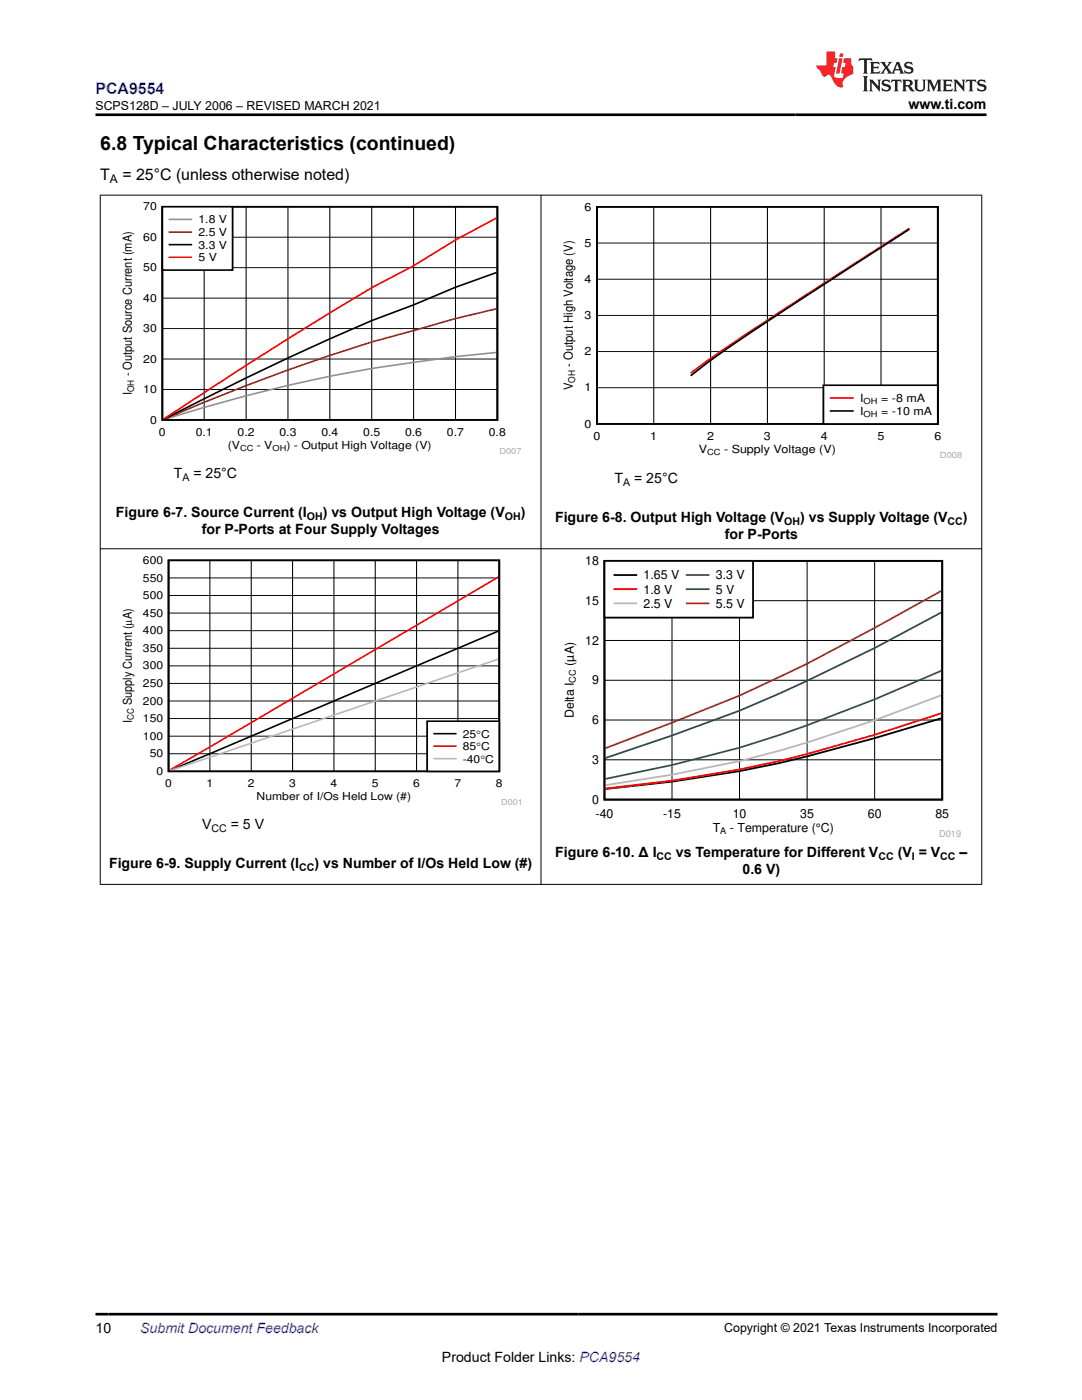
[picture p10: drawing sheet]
<svg xmlns="http://www.w3.org/2000/svg" width="216mm" height="279mm" viewBox="0 0 216 279" stroke-linecap="round" stroke-linejoin="round" font-family="sans-serif">
<path d="M32.4 41.3h66.8v42.5h-66.8zM99.1 54.4l-8.2 2.9-8.4 3.5-8.3 3.2a594.1 594.1 0 0 0-41.5 19.6" fill="none" stroke="#000" stroke-width=".34"/>
<g fill="none" stroke="#000" stroke-width=".2">
<path d="M32.4 59.5h66.8M32.4 53.4h66.8M32.4 47.3h66.8M40.7 41.3v42.5M49.1 41.3v42.5M57.5 41.3v42.5M65.8 41.3v42.5M74.2 41.3v42.5M82.5 41.3v42.5M90.9 41.3v42.5M32.4 77.7h66.8M32.4 71.7h66.8"/>
<path d="M32.4 65.6h66.8"/>
</g>
<path d="M99.1 70.3a298.8 298.8 0 0 0-66.2 13.3" fill="none" stroke="#919191" stroke-width=".34"/>
<path d="M99.1 61.6l-8.2 2-8.4 2.4a324.5 324.5 0 0 0-41.8 14.3l-7.9 3.3" fill="none" stroke="#983200" stroke-width=".34"/>
<path d="M99.1 43.5l-8.2 4.4-8.4 5.1-8.3 4.4a947.8 947.8 0 0 0-41.6 26.2" fill="none" stroke="#f00" stroke-width=".34"/>
<path d="M32.4 41.3h14v12.6h-14z" fill-rule="evenodd" fill="#fff"/>
<path d="M32.4 41.3h14v12.6h-14zM33.8 48.8h4.4" fill="none" stroke="#000" stroke-width=".34"/>
<path d="M33.8 43.8h4.4" fill="none" stroke="#919191" stroke-width=".34"/>
<path d="M33.8 46.3h4.4" fill="none" stroke="#983200" stroke-width=".34"/>
<path d="M33.8 51.3h4.4" fill="none" stroke="#f00" stroke-width=".34"/>
<path d="M119.1 41.3h68v43.3h-68zM181.5 45.7l-31.8 20.7a166.5 166.5 0 0 0-11.9 8.6" fill="none" stroke="#000" stroke-width=".35"/>
<path d="M119.1 55.7h68M119.1 48.5h68M130.4 41.3v43.3M141.8 41.3v43.3M153.1 41.3v43.3M164.5 41.3v43.3M175.8 41.3v43.3M119.1 77.4h68M119.1 70.2h68M119.1 62.9h68" fill="none" stroke="#000" stroke-width=".2"/>
<path d="M181.5 45.6l-11.4 7.3a589.6 589.6 0 0 0-32.3 21.6" fill="none" stroke="#f00" stroke-width=".35"/>
<path d="M164.3 76.9h22.8v7.7h-22.8z" fill-rule="evenodd" fill="#fff"/>
<path d="M164.3 76.9h22.8v7.7h-22.8zM165.8 82h4.4" fill="none" stroke="#000" stroke-width=".35"/>
<path d="M165.8 79.4h4.4" fill="none" stroke="#f00" stroke-width=".35"/>
<path d="M33.6 111.8h66v42.1h-66zM99.4 125.9l-65.6 27.9" fill="none" stroke="#000" stroke-width=".34"/>
<g fill="none" stroke="#000" stroke-width=".2">
<path d="M33.6 118.8h66M33.6 115.3h66M41.9 111.8v42.1M50.1 111.8v42.1M58.4 111.8v42.1M66.6 111.8v42.1M74.9 111.8v42.1M83.1 111.8v42.1M91.4 111.8v42.1M33.6 139.9h66M33.6 136.4h66M33.6 132.9h66"/>
<path d="M33.6 129.4h66M33.6 125.9h66M33.6 122.4h66M33.6 150.4h66M33.6 146.9h66M33.6 143.4h66"/>
</g>
<path d="M99.4 115.2l-65.6 38.5" fill="none" stroke="#f00" stroke-width=".34"/>
<path d="M99.4 131.5l-65.4 22.3" fill="none" stroke="#b8b8b8" stroke-width=".34"/>
<path d="M85.2 143.9h14.4v10h-14.4z" fill-rule="evenodd" fill="#fff"/>
<path d="M85.2 143.9h14.4v10h-14.4zM86.6 146.4h4.3" fill="none" stroke="#000" stroke-width=".34"/>
<path d="M86.6 148.9h4.3" fill="none" stroke="#f00" stroke-width=".34"/>
<path d="M86.6 151.4h4.3" fill="none" stroke="#b8b8b8" stroke-width=".34"/>
<path d="M112.1 110.9h79.7v56.3h-79.7z" fill-rule="evenodd" fill="#fff"/>
<path d="M120.6 111.9h67.4v47.7h-67.4zM187.8 143.4l-13.3 3.9a254.2 254.2 0 0 1-53.7 10.2" fill="none" stroke="#000" stroke-width=".36"/>
<path d="M120.6 119.9h67.4M134.1 111.9v47.7M147.6 111.9v47.7M161.1 111.9v47.7M174.5 111.9v47.7M120.6 135.8h67.4M120.6 127.8h67.4M120.6 151.6h67.4M120.6 143.7h67.4" fill="none" stroke="#000" stroke-width=".2"/>
<path d="M187.8 142.3a278.8 278.8 0 0 1-53.7 13.5l-13.3 1.6" fill="none" stroke="#f00" stroke-width=".36"/>
<path d="M187.8 138.8a307.1 307.1 0 0 1-40.2 13.1l-13.5 2.7-13.3 2.1" fill="none" stroke="#b8b8b8" stroke-width=".36"/>
<path d="M187.8 133.9a326.9 326.9 0 0 1-40.2 15.3l-13.5 3.5-13.3 2.8" fill="none" stroke="#295c75" stroke-width=".36"/>
<path d="M187.8 122.2a334.9 334.9 0 0 1-67 29.1" fill="none" stroke="#286b48" stroke-width=".36"/>
<path d="M187.8 117.9l-13.3 7.4a303.1 303.1 0 0 1-40.4 18.9l-13.3 5.1" fill="none" stroke="#9d3939" stroke-width=".36"/>
<path d="M120.6 111.9h29.7v11.4h-29.7z" fill-rule="evenodd" fill="#fff"/>
<path d="M120.6 111.9h29.7v11.4h-29.7zM122.6 114.8h4.4" fill="none" stroke="#000" stroke-width=".36"/>
<path d="M122.6 117.6h4.4" fill="none" stroke="#f00" stroke-width=".36"/>
<path d="M122.6 120.4h4.4" fill="none" stroke="#b8b8b8" stroke-width=".36"/>
<path d="M137 114.8h4.4" fill="none" stroke="#295c75" stroke-width=".36"/>
<path d="M137 117.6h4.4" fill="none" stroke="#286b48" stroke-width=".36"/>
<path d="M137 120.4h4.4" fill="none" stroke="#9d3939" stroke-width=".36"/>
<path d="M19.9 38.9h176.1M20 38.9v137.7M107.9 38.9v137.7M195.9 38.9v137.7M19.9 109.5h176.1M19.9 176.5h176.1" fill="none" stroke="#000" stroke-width=".2"/>
<path d="M171.5 11.6l-.2 .6 .5-.2h.6v.1v2.2l-.2 .4h1l-.2-.4v-2.2v-.1h.5l.6 .2-.2-.6zM173.6 12.4l.2 .3v1.6l-.2 .4h1.9l.1-.6a1.08 1.08 0 0 1-1.3 .2v-.7h.6l.4 .2v-.7l-.4 .2h-.6v-.5l.2-.2a1 1 0 0 1 1 .3l-.1-.5zM175.7 12.4l.9 1.1-1 1.2h.9l-.2-.2 .5-.8 .4 .8-.2 .2h1.6l-.2-.2 .2-.5h.9l.1 .5-.1 .2h.9l-.2-.4-.8-1.9h-.5l-.9 2.1-.9-1.1 .9-1h-.8l.2 .2-.4 .6-.4-.6 .2-.2zM179 12.8l.4 1h-.7zM180.7 12.5a.65 .65 0 0 0-.2 .7 .65 .65 0 0 0 .6 .5l.6 .1 .1 .3a.79 .79 0 0 1-.7 .4 .79 .79 0 0 1-.7-.5l.1 .7 .2-.1a.93 .93 0 0 0 1.1 0 .93 .93 0 0 0 .4-.9 1.46 1.46 0 0 0-1.2-.6l-.1-.3a1.09 1.09 0 0 1 1.2 .2l-.2-.6-.1 .1-.5-.2zM172.2 15.2l.2 .4v2.2l-.2 .4h1l-.2-.4v-2.2l.2-.4zM173.4 15.9l.2 .4v1.5l-.2 .4h.8l-.3-.4 .1-1.3 1.6 1.8v-2l.2-.4h-.7l.1 .2 .1 1.1-1.2-1.3zM176.2 16a.65 .65 0 0 0-.2 .8 .65 .65 0 0 0 .6 .4l.6 .2 .1 .2a.79 .79 0 0 1-.7 .4 .79 .79 0 0 1-.7-.5l.1 .7 .2-.1a.93 .93 0 0 0 1.1 .1 .93 .93 0 0 0 .4-1 1.46 1.46 0 0 0-1.2-.5l-.1-.4a1.09 1.09 0 0 1 1.2 .2l-.1-.6-.2 .1-.5-.1zM177.9 15.9l-.1 .6a.63 .63 0 0 1 .8-.3v1.6l-.3 .4h1l-.2-.4v-1.6a.66 .66 0 0 1 .8 .3l-.1-.6zM180 15.9l.2 .4v1.5l-.2 .4h1l-.2-.2-.1-.7h.5l.1 .2a.79 .79 0 0 0 1.2 .6l-1-.9a.61 .61 0 0 0 .6-.6 .61 .61 0 0 0-.5-.7zM180.8 16.2h.1a.47 .47 0 0 1 .5 .1 .47 .47 0 0 1 .1 .5l-.1 .1-.7 .1zM182.3 15.9l.2 .2a2.27 2.27 0 0 0 .4 2 1.04 1.04 0 0 0 1.7-.7v-1.3l.2-.2h-.8l.2 .4v1.1a.6 .6 0 0 1-.6 .6 .6 .6 0 0 1-.6-.6v-1.1l.3-.4zM184.9 15.9l.2 .4v1.5l-.2 .4h.8l-.3-.4v-1.4l.9 1.9 .9-1.9v1.4l-.3 .4h1l-.2-.4v-1.5l.2-.4h-.8l-.7 1.5-.6-1.5zM188.1 15.9l.2 .4v1.5l-.2 .4h1.9l.1-.6a1.09 1.09 0 0 1-1.3 .2v-.7h.6l.4 .2v-.6l-.4 .2h-.6v-.6l.2-.1a1.01 1.01 0 0 1 1 .3l-.1-.6zM190.2 15.9l.3 .4v1.5l-.3 .4h.8l-.2-.4v-1.3l1.6 1.8v-2l.2-.4h-.7l.2 .2v1.1l-1.2-1.3zM192.8 15.9l-.1 .6a.63 .63 0 0 1 .8-.3v1.6l-.3 .4h1l-.2-.4v-1.6a.66 .66 0 0 1 .8 .3l-.1-.6zM195.2 16a.65 .65 0 0 0-.2 .8 .65 .65 0 0 0 .6 .4l.6 .2 .2 .2a.79 .79 0 0 1-.7 .4 .79 .79 0 0 1-.7-.5l.1 .7 .2-.1a.93 .93 0 0 0 1 .1 .93 .93 0 0 0 .5-1 1.46 1.46 0 0 0-1.3-.5v-.4a1.09 1.09 0 0 1 1.2 .2l-.2-.6-.2 .1-.5-.1z" fill="#231f20"/>
<path d="M164.9 10.3v2.7h-2l.1 .4 .8 1a.95 .95 0 0 0 1 .9 .59 .59 0 0 1 .5-.4 .59 .59 0 0 1 .5 .3l.4 .8a1.59 1.59 0 0 0 2.1 1.4 1.61 1.61 0 0 1 1-2.3l1-.3-.1-1.5a1.59 1.59 0 0 1-.3-1.7h-1.5l-.2 .9h.6l-.2 .9h-.5l-.2 .9v.3l.4 .1-.1 .9h-.7a.73 .73 0 0 1-1-.7l.3-1.5h-.5l.1-.9h.5l.2-.9h-.5v-1.3zM167.4 11.6l-.6 3.1h.7l.6-3.1zM167.6 10.7l-.1 .6h.7l.1-.6z" fill="#ed1c24"/>
<path d="M19 22.9h177.8M19 262.3h180" fill="none" stroke="#000" stroke-width=".53"/>
<text font-size="3.9" x="20" y="29.9">6.8 Typical Characteristics (continued)</text>
<text font-size="3.2" fill="#00f" x="19" y="18.7">PCA9554</text>
<g font-size="3.2">
<text x="20" y="35.8">T</text>
<text x="24.4" y="35.8">= 25°C (unless otherwise noted)</text>
</g>
<g font-size="2.8">
<text x="181.3" y="21.8">www.ti.com</text>
<text x="34.7" y="95.4">T</text>
<text x="38.6" y="95.4">= 25°C</text>
<text x="122.6" y="96.3">T</text>
<text x="126.5" y="96.3">= 25°C</text>
<text x="23.1" y="103.2">Figure 6-7. Source Current (I</text>
<text x="40.2" y="106.6">for P-Ports at Four Supply Voltages</text>
<text x="64.4" y="103.2">) vs Output High Voltage (V</text>
<text x="103.9" y="103.2">)</text>
<text x="110.8" y="104.1">Figure 6-8. Output High Voltage (V</text>
<text x="144.6" y="107.5">for P-Ports</text>
<text x="159.7" y="104.1">) vs Supply Voltage (V</text>
<text x="192.1" y="104.1">)</text>
<text x="40.3" y="165.5">V</text>
<text x="46" y="165.5">= 5 V</text>
<text x="21.8" y="173.3">Figure 6-9. Supply Current (I</text>
<text x="62.8" y="173.3">) vs Number of I/Os Held Low (#)</text>
<text x="110.8" y="171.1">Figure 6-10. Δ I</text>
<text x="134.9" y="171.1">vs Temperature for Different V</text>
<text x="179.1" y="171.1">(V = V</text>
<text x="191.5" y="171.1">–</text>
<text x="148.2" y="174.5">0.6 V)</text>
<text x="19" y="266.1">10</text>
<text x="88.2" y="271.7">Product Folder Links: PCA9554</text>
</g>
<text font-size="2.8" fill="#00f" x="28" y="266.1">Submit Document Feedback</text>
<g font-size="2.5">
<text x="19" y="21.9">SCPS128D – JULY 2006 – REVISED MARCH 2021</text>
<text x="114.3" y="77.9" transform="rotate(-90 114.3 77.9)">V</text>
<text x="114.3" y="73.2" transform="rotate(-90 114.3 73.2)">- Output High Voltage (V)</text>
<text x="116.8" y="112.8">18</text>
<text x="128.4" y="115.6">1.65 V</text>
<text x="128.4" y="118.4">1.8 V</text>
<text x="142.8" y="115.6">3.3 V</text>
<text x="142.8" y="118.4">5 V</text>
<text x="116.8" y="120.7">15</text>
<text x="128.4" y="121.3">2.5 V</text>
<text x="142.8" y="121.3">5.5 V</text>
<text x="116.8" y="128.6">12</text>
<text x="114.5" y="132.9" transform="rotate(-90 114.5 132.9)">(µA)</text>
<text x="118.2" y="136.6">9</text>
<text x="114.5" y="143.4" transform="rotate(-90 114.5 143.4)">Delta I</text>
<text x="118.2" y="144.5">6</text>
<text x="118.2" y="152.4">3</text>
<text x="118.2" y="160.4">0</text>
<text x="118.8" y="163.2">-40</text>
<text x="132.3" y="163.2">-15</text>
<text x="142.2" y="166">T</text>
<text x="145.6" y="166">- Temperature (°C)</text>
<text x="146.2" y="163.2">10</text>
<text x="159.7" y="163.2">35</text>
<text x="173.2" y="163.2">60</text>
<text x="186.6" y="163.2">85</text>
<text x="144.5" y="265.8">Copyright © 2021 Texas Instruments Incorporated</text>
</g>
<g font-size="2.4">
<text x="21.9" y="36.5">A</text>
<text x="26.3" y="75.1" transform="rotate(-90 26.3 75.1)">- Output Source Current (mA)</text>
<text x="26.3" y="78.8" transform="rotate(-90 26.3 78.8)">I</text>
<text x="26.3" y="140.8" transform="rotate(-90 26.3 140.8)">Supply Current (PA)</text>
<text x="26.3" y="144.3" transform="rotate(-90 26.3 144.3)">I</text>
</g>
<g font-size="2.2">
<text x="28.6" y="42">70</text>
<text x="39.6" y="44.6">1.8 V</text>
<text x="39.6" y="47.1">2.5 V</text>
<text x="116.6" y="42">6</text>
<text x="28.6" y="48.1">60</text>
<text x="39.6" y="49.6">3.3 V</text>
<text x="39.6" y="52.1">5 V</text>
<text x="116.6" y="49.2">5</text>
<text x="28.6" y="54.1">50</text>
<text x="116.6" y="56.5">4</text>
<text x="28.6" y="60.2">40</text>
<text x="116.6" y="63.7">3</text>
<text x="28.6" y="66.3">30</text>
<text x="116.6" y="70.9">2</text>
<text x="28.6" y="72.4">20</text>
<text x="28.6" y="78.5">10</text>
<text x="116.6" y="78.1">1</text>
<text x="171.6" y="80.2">I</text>
<text x="171.6" y="82.8">I</text>
<text x="175.8" y="80.2">= -8 mA</text>
<text x="175.8" y="82.8">= -10 mA</text>
<text x="29.9" y="84.5">0</text>
<text x="31.7" y="87">0</text>
<text x="39" y="87">0.1</text>
<text x="45.4" y="89.6">(V</text>
<text x="47.4" y="87">0.2</text>
<text x="51.2" y="89.6">- V</text>
<text x="55.8" y="87">0.3</text>
<text x="57.1" y="89.6">) - Output High Voltage (V)</text>
<text x="64.1" y="87">0.4</text>
<text x="72.5" y="87">0.5</text>
<text x="80.8" y="87">0.6</text>
<text x="89.2" y="87">0.7</text>
<text x="97.5" y="87">0.8</text>
<text x="116.6" y="85.3">0</text>
<text x="118.4" y="87.9">0</text>
<text x="129.8" y="87.9">1</text>
<text x="141.1" y="87.9">2</text>
<text x="152.4" y="87.9">3</text>
<text x="163.8" y="87.9">4</text>
<text x="175.1" y="87.9">5</text>
<text x="186.5" y="87.9">6</text>
<text x="139.4" y="90.5">V</text>
<text x="144.5" y="90.5">- Supply Voltage (V)</text>
<text x="28.5" y="112.5">600</text>
<text x="28.5" y="119.6">500</text>
<text x="28.5" y="116.1">550</text>
<text x="28.5" y="123.1">450</text>
<text x="28.5" y="130.1">350</text>
<text x="28.5" y="126.6">400</text>
<text x="28.5" y="137.1">250</text>
<text x="28.5" y="133.6">300</text>
<text x="28.5" y="140.6">200</text>
<text x="28.5" y="147.6">100</text>
<text x="28.5" y="144.1">150</text>
<text x="92.3" y="147.2">25qC</text>
<text x="92.3" y="149.7">85qC</text>
<text x="29.9" y="151.1">50</text>
<text x="31.2" y="154.7">0</text>
<text x="92.3" y="152.2">-40qC</text>
<text x="33" y="157.1">0</text>
<text x="41.2" y="157.1">1</text>
<text x="49.5" y="157.1">2</text>
<text x="51.2" y="159.6">Number of I/Os Held Low (#)</text>
<text x="57.7" y="157.1">3</text>
<text x="66" y="157.1">4</text>
<text x="74.2" y="157.1">5</text>
<text x="82.4" y="157.1">6</text>
<text x="90.7" y="157.1">7</text>
<text x="98.9" y="157.1">8</text>
</g>
<g font-size="2.1">
<text x="36.4" y="96">A</text>
<text x="124.3" y="96.9">A</text>
<text x="61.2" y="103.8">OH</text>
<text x="100.7" y="103.8">OH</text>
<text x="156.5" y="104.7">OH</text>
<text x="189.1" y="104.7">CC</text>
<text x="42.2" y="166">CC</text>
<text x="59.7" y="173.8">CC</text>
<text x="131" y="171.7">CC</text>
<text x="175.3" y="171.7">CC</text>
<text x="181.9" y="171.7">I</text>
<text x="187.6" y="171.7">CC</text>
</g>
<text font-size="1.9" x="114.7" y="76.4" transform="rotate(-90 114.7 76.4)">OH</text>
<g font-size="1.8">
<text x="26.7" y="78.2" transform="rotate(-90 26.7 78.2)">OH</text>
<text x="114.9" y="136.2" transform="rotate(-90 114.9 136.2)">CC</text>
<text x="26.7" y="143.7" transform="rotate(-90 26.7 143.7)">CC</text>
<text x="143.7" y="166.5">A</text>
</g>
<text font-size="1.8" fill="#a8a8a8" x="187.4" y="167.1">D019</text>
<g font-size="1.7">
<text x="172.3" y="80.6">OH</text>
<text x="172.3" y="83.2">OH</text>
<text x="47.9" y="89.9">CC</text>
<text x="54.4" y="89.9">OH</text>
<text x="141.1" y="90.9">CC</text>
</g>
<g font-size="1.7" fill="#a8a8a8">
<text x="99.7" y="90.5">D007</text>
<text x="187.6" y="91.5">D008</text>
</g>
<text font-size="1.6" fill="#a8a8a8" x="100" y="160.6">D001</text>
</svg>
